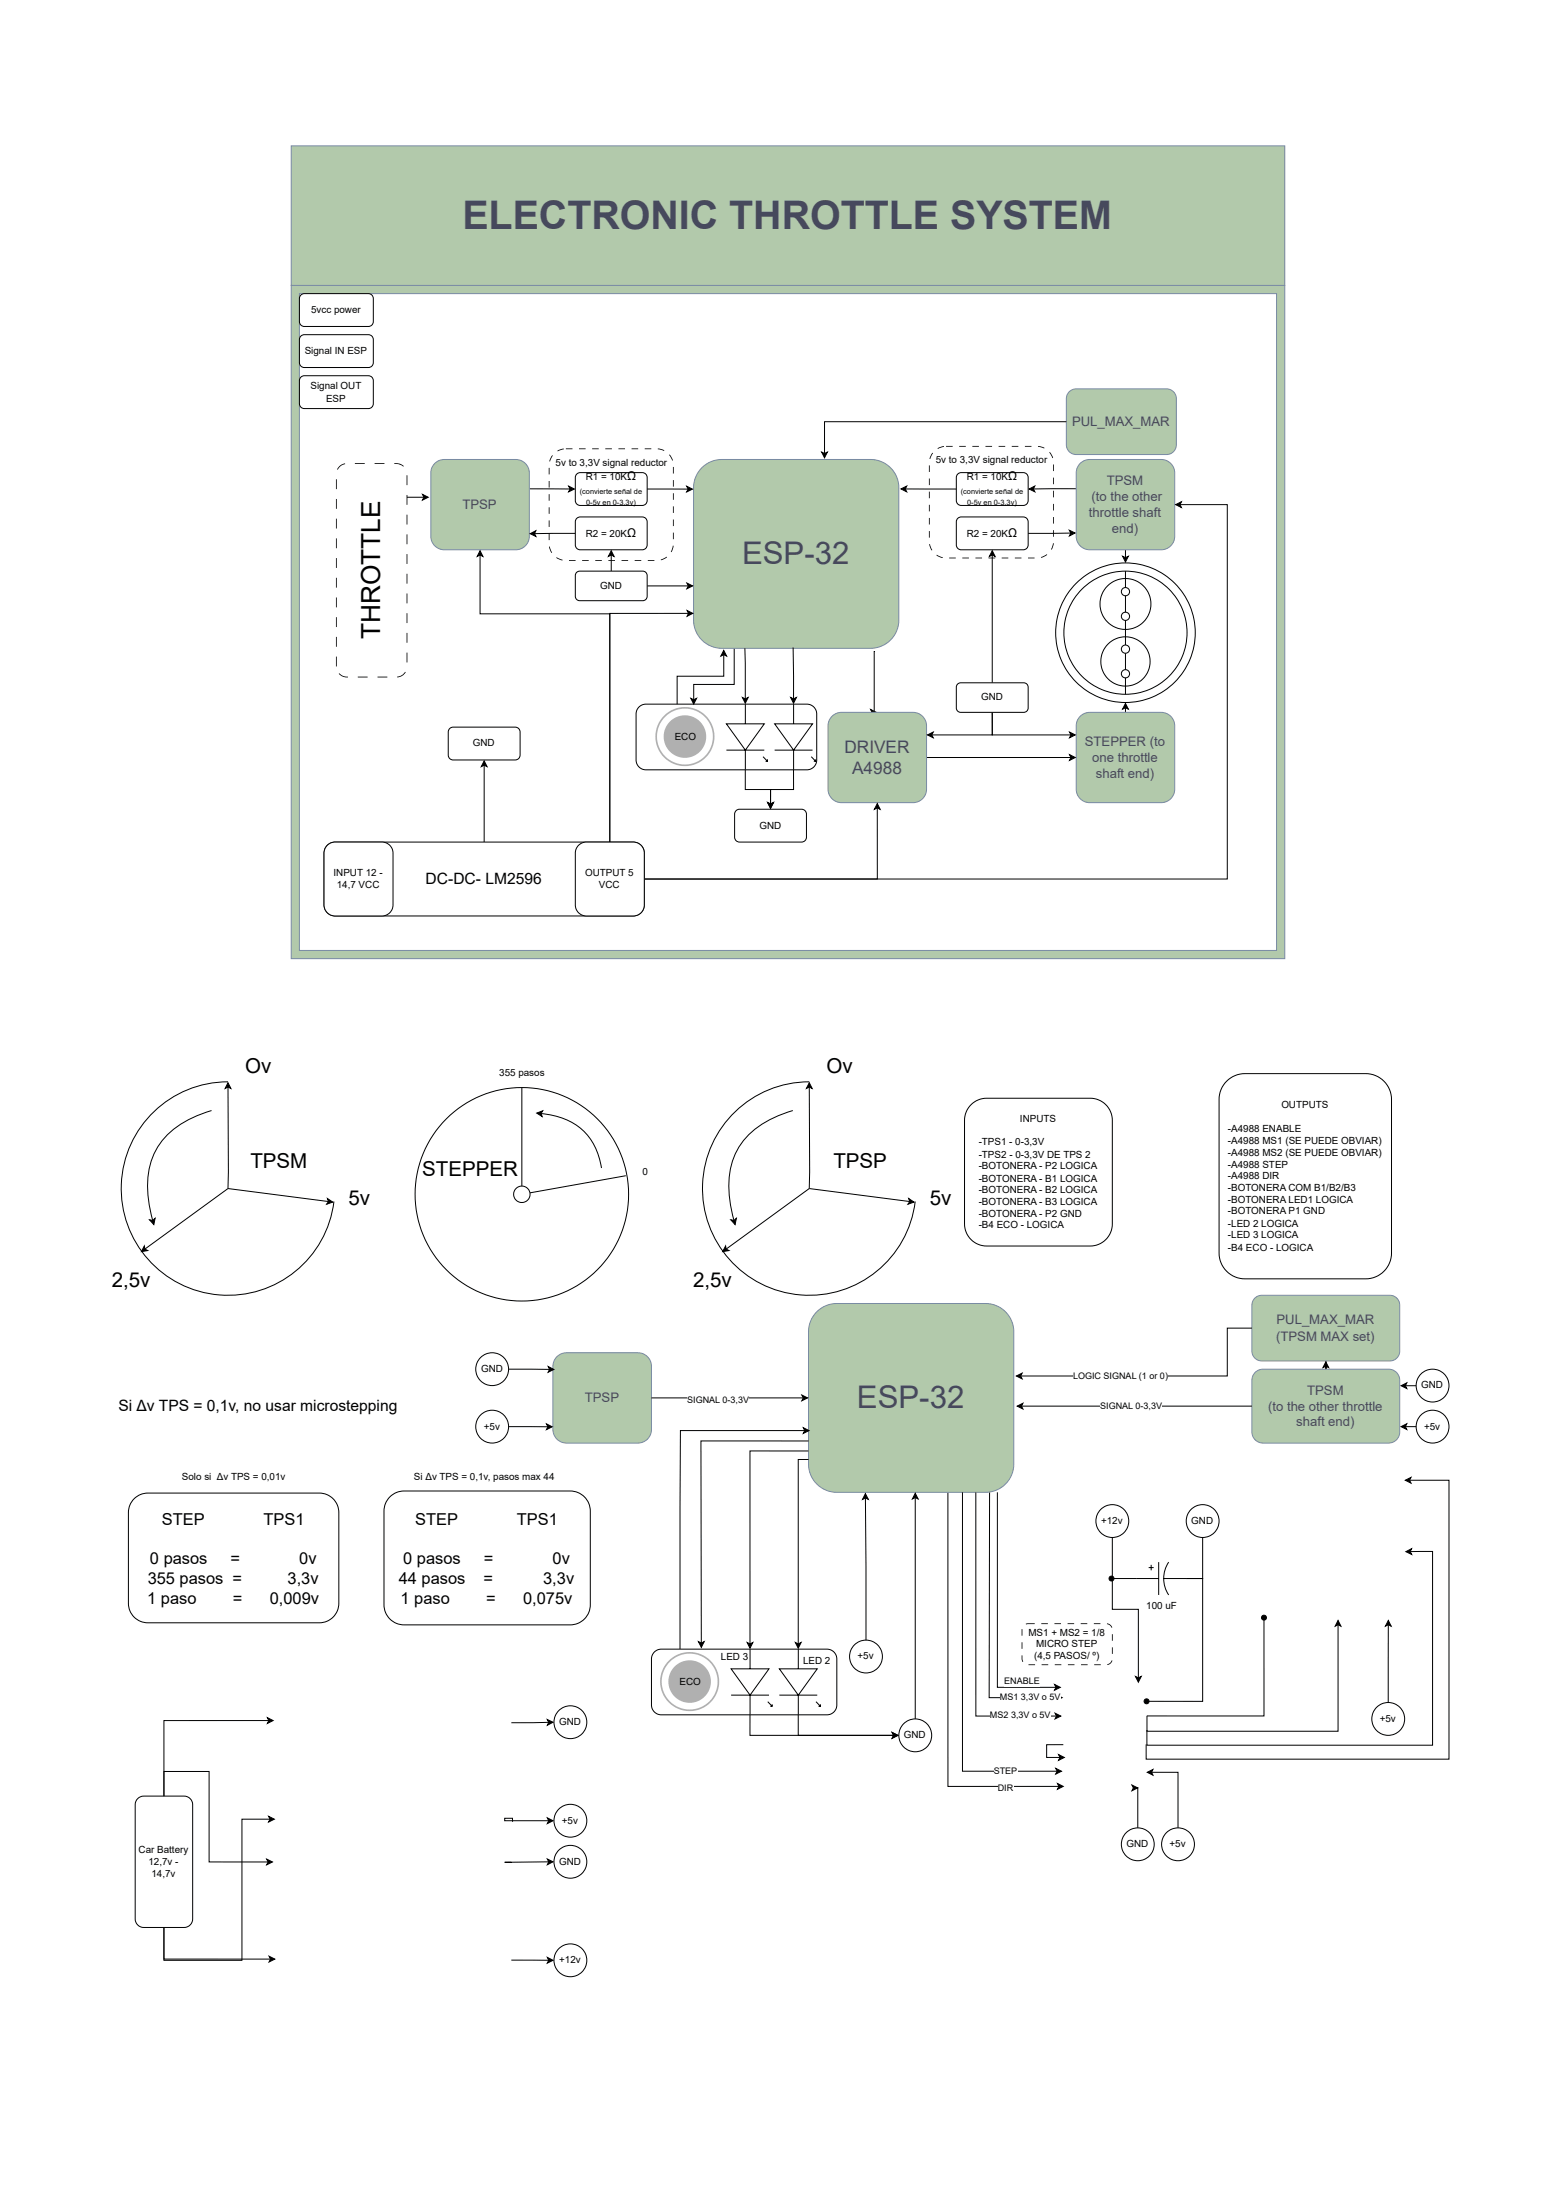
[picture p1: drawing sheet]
<svg xmlns="http://www.w3.org/2000/svg" width="105mm" height="149mm" viewBox="0 0 105 149" stroke-linecap="round" stroke-linejoin="round" font-family="sans-serif">
<path d="M19.7 19.3h67v45.4h-67zM20.2 19.8v44.4h66v-44.4z" fill="#b2c9ab"/>
<path d="M19.7 19.3h67v45.4h-67zM20.2 19.8h66v44.4h-66z" fill="none" stroke="#788aa3" stroke-width=".07"/>
<path d="M19.7 9.8h67v9.5h-67z" fill="#b2c9ab"/>
<path d="M19.7 9.8h67v9.5h-67z" fill="none" stroke="#788aa3" stroke-width=".07"/>
<path d="M76 47.5l.2 .4-.2-.1-.2 .1zM76 47.8v.3" fill="none" stroke="#000" stroke-width=".07"/>
<path d="M76 47.5l.2 .4-.2-.1-.2 .1z" fill="#000"/>
<path d="M72.9 48.4l.3-.2 .4-.1h4.8a.91 .91 0 0 1 .9 .9v4.3a.91 .91 0 0 1-.9 .9h-4.8a.91 .91 0 0 1-1-.9v-4.3l.1-.3z" fill="#b2c9ab"/>
<path d="M72.9 48.4l.3-.2 .4-.1h4.8a.91 .91 0 0 1 .9 .9v4.3a.91 .91 0 0 1-.9 .9h-4.8a.91 .91 0 0 1-1-.9v-4.3l.1-.3z" fill="none" stroke="#788aa3" stroke-width=".07"/>
<path d="M58.8 47.9l.3 .2-.3 .2 .1-.2zM59.1 44l-.1 4.1h-.1" fill="none" stroke="#000" stroke-width=".07"/>
<path d="M58.8 47.9l.3 .2-.3 .2 .1-.2z" fill="#000"/>
<path d="M47.4 31.6a1.91 1.91 0 0 1 1.3-.6h10.1a1.91 1.91 0 0 1 1.9 1.9v9a1.91 1.91 0 0 1-1.9 1.9h-10.1a1.91 1.91 0 0 1-1.9-1.9v-9a1.91 1.91 0 0 1 .6-1.3z" fill="#b2c9ab"/>
<path d="M47.4 31.6a1.91 1.91 0 0 1 1.3-.6h10.1a1.91 1.91 0 0 1 1.9 1.9v9a1.91 1.91 0 0 1-1.9 1.9h-10.1a1.91 1.91 0 0 1-1.9-1.9v-9a1.91 1.91 0 0 1 .6-1.3z" fill="none" stroke="#788aa3" stroke-width=".07"/>
<path d="M35.8 33h2.7M38.4 32.8l.4 .2-.4 .2 .1-.2z" fill="none" stroke="#000" stroke-width=".07"/>
<path d="M38.4 32.8l.4 .2-.4 .2 .1-.2z" fill="#000"/>
<path d="M29.3 31.3l.3-.2 .4-.1h4.8a.91 .91 0 0 1 .9 .9v4.3a.91 .91 0 0 1-.9 .9h-4.8a.91 .91 0 0 1-.9-.9v-4.3v-.3z" fill="#b2c9ab"/>
<path d="M29.3 31.3l.3-.2 .4-.1h4.8a.91 .91 0 0 1 .9 .9v4.3a.91 .91 0 0 1-.9 .9h-4.8a.91 .91 0 0 1-.9-.9v-4.3v-.3z" fill="none" stroke="#788aa3" stroke-width=".07"/>
<path d="M22.9 31.5l.5-.2h3.4a.71 .71 0 0 1 .7 .7v13a.71 .71 0 0 1-.7 .7h-3.4a.71 .71 0 0 1-.7-.7v-13z" fill="#fff"/>
<g fill="#000">
<path d="M69.5 33l.3-.2-.1 .2 .1 .2zM75.8 37.5l.2 .1 .2-.1-.2 .4z"/>
<path d="M22.7 43v.7zM22.7 41.7v.6zM22.7 40.3v.7zM22.7 39v.7zM22.7 37.7v.6zM22.7 36.3v.7zM22.7 35v.7zM22.7 33.7v.6zM22.7 32.4v.6zM22.9 31.5l.4-.2-.6 .4zM24 31.3h.6zM25.3 31.3h.6zM26.6 31.3h.2a.41 .41 0 0 1 .4 .2zM27.4 32.1l.1 .6zM27.4 33.4l.1 .7zM27.4 34.7l.1 .7zM27.4 36.1l.1 .6zM27.4 37.4l.1 .7zM27.4 38.7l.1 .7zM27.4 40.1l.1 .6zM27.4 41.4l.1 .7zM27.4 42.7l.1 .7zM27.4 44.1l.1 .6zM26.8 45.7l.2-.1 .3-.3a.42 .42 0 0 1-.5 .4zM25.5 45.7h.6zM24.1 45.7h.7zM22.9 45.5l.6 .2h-.3zM22.7 44.3v.7z"/>
</g>
<path d="M69.5 33l.3-.2-.1 .2 .1 .2zM72.6 33h-2.9M75.8 37.5l.2 .1 .2-.1-.2 .4zM76 37.1v.5" fill="none" stroke="#000" stroke-width=".07"/>
<path d="M72.9 31.3l.3-.2 .4-.1h4.8a.91 .91 0 0 1 .9 .9v4.3a.91 .91 0 0 1-.9 .9h-4.8a.91 .91 0 0 1-1-.9v-4.3l.1-.3z" fill="#b2c9ab"/>
<path d="M72.9 31.3l.3-.2 .4-.1h4.8a.91 .91 0 0 1 .9 .9v4.3a.91 .91 0 0 1-.9 .9h-4.8a.91 .91 0 0 1-1-.9v-4.3l.1-.3z" fill="none" stroke="#788aa3" stroke-width=".07"/>
<path d="M62.5 51.1h9.8M72.2 50.9l.4 .2-.4 .2 .1-.2z" fill="none" stroke="#000" stroke-width=".07"/>
<path d="M72.2 50.9l.4 .2-.4 .2 .1-.2z" fill="#000"/>
<path d="M56.2 48.4l.3-.2 .3-.1h4.8a.91 .91 0 0 1 .9 .9v4.3a.91 .91 0 0 1-.9 .9h-4.8a.91 .91 0 0 1-.9-.9v-4.3l.1-.3z" fill="#b2c9ab"/>
<path d="M56.2 48.4l.3-.2 .3-.1h4.8a.91 .91 0 0 1 .9 .9v4.3a.91 .91 0 0 1-.9 .9h-4.8a.91 .91 0 0 1-.9-.9v-4.3l.1-.3z" fill="none" stroke="#788aa3" stroke-width=".07"/>
<circle cx="76" cy="42.7" r="4.2" fill="#fff"/>
<circle cx="76" cy="42.7" r="4.2" fill="none" stroke="#000" stroke-width=".07"/>
<circle cx="76" cy="44.6" r="1.66" fill="#fff"/>
<circle cx="76" cy="44.6" r="1.66" fill="none" stroke="#000" stroke-width=".07"/>
<circle cx="76" cy="40.8" r="1.72" fill="#fff"/>
<g fill="none" stroke="#000" stroke-width=".07">
<path d="M76 38.6v3.3"/>
<circle cx="76" cy="40.8" r="1.72"/>
</g>
<circle cx="76" cy="39.9" r=".28" fill="#fff"/>
<g fill="none" stroke="#000" stroke-width=".07">
<path d="M76 41.9v2.2"/>
<circle cx="76" cy="39.9" r=".28"/>
</g>
<circle cx="76" cy="41.6" r=".28" fill="#fff"/>
<g fill="none" stroke="#000" stroke-width=".07">
<path d="M76 44.1v1.7"/>
<circle cx="76" cy="41.6" r=".28"/>
</g>
<circle cx="76" cy="43.8" r=".28" fill="#fff"/>
<g fill="none" stroke="#000" stroke-width=".07">
<path d="M76 45.8v1.1"/>
<circle cx="76" cy="43.8" r=".28"/>
</g>
<circle cx="76" cy="45.5" r=".28" fill="#fff"/>
<g fill="none" stroke="#000" stroke-width=".07">
<path d="M32.4 37.2l.2 .4-.2-.1-.2 .1zM32.4 37.5v3.9h8.8v15.4v-15.4h5.3M35.8 36l.4-.2-.1 .2 .1 .2zM38.8 36h-2.7M79.3 34.1l.4-.2-.1 .2 .1 .2zM79.6 34.1h3.2v25.2h-39.3M46.4 41.2l.4 .2-.4 .2 .1-.2z"/>
<circle cx="76" cy="45.5" r=".28"/>
<circle cx="76" cy="42.7" r="4.7"/>
</g>
<path d="M32.4 37.2l.2 .4-.2-.1-.2 .1zM35.8 36l.4-.2-.1 .2 .1 .2zM79.3 34.1l.4-.2-.1 .2 .1 .2zM46.4 41.2l.4 .2-.4 .2 .1-.2z" fill="#000"/>
<path d="M38.9 35l.3-.1h4.1a.33 .33 0 0 1 .4 .3v1.6a.33 .33 0 0 1-.4 .3h-4.1a.33 .33 0 0 1-.4-.3v-1.6z" fill="#fff"/>
<path d="M38.9 35l.3-.1h4.1a.33 .33 0 0 1 .4 .3v1.6a.33 .33 0 0 1-.4 .3h-4.1a.33 .33 0 0 1-.4-.3v-1.6z" fill="none" stroke="#000" stroke-width=".07"/>
<path d="M38.9 32l.3-.1h4.1a.33 .33 0 0 1 .4 .3v1.6a.33 .33 0 0 1-.4 .3h-4.1a.33 .33 0 0 1-.4-.3v-1.6z" fill="#fff"/>
<path d="M27.5 33.6h1.1M28.5 33.4l.4 .2-.4 .2 .1-.2zM38.9 32l.3-.1h4.1a.33 .33 0 0 1 .4 .3v1.6a.33 .33 0 0 1-.4 .3h-4.1a.33 .33 0 0 1-.4-.3v-1.6z" fill="none" stroke="#000" stroke-width=".07"/>
<path d="M28.5 33.4l.4 .2-.4 .2 .1-.2z" fill="#000"/>
<path d="M30.4 49.2l.2-.1h4.2a.33 .33 0 0 1 .3 .3v1.6a.33 .33 0 0 1-.3 .3h-4.2a.33 .33 0 0 1-.3-.3v-1.6z" fill="#fff"/>
<path d="M41.3 37.2l.1 .4-.1-.1-.2 .1zM41.3 37.5v1.1M43.7 39.6h2.8M46.4 39.4l.3 .2-.3 .1 .1-.1zM30.4 49.2l.2-.1h4.2a.33 .33 0 0 1 .3 .3v1.6a.33 .33 0 0 1-.3 .3h-4.2a.33 .33 0 0 1-.3-.3v-1.6zM32.7 51.4l.2 .4-.2-.1-.2 .1zM32.7 51.7v5.1M59.2 54.2l.2 .4-.2-.1-.2 .1zM59.2 54.5v4.8h-15.7" fill="none" stroke="#000" stroke-width=".07"/>
<g fill="#000">
<path d="M41.3 37.2l.1 .4-.1-.1-.2 .1zM46.4 39.4l.3 .2-.3 .1 .1-.1zM32.7 51.4l.2 .4-.2-.1-.2 .1zM59.2 54.2l.2 .4-.2-.1-.2 .1z"/>
<path d="M64.7 30.1l.5 .1zM65.6 30.1l.5 .1zM66.5 30.1l.5 .1zM67.4 30.1l.4 .1zM68.3 30.1l.4 .1zM69.2 30.1l.4 .1zM70.1 30.1l.4 .1zM70.8 30.5l.3 .4zM71.1 31.4v.4zM71.1 32.2v.5zM71.1 33.1v.5zM71.1 34v.5zM71.1 34.9v.4zM71.1 35.8v.4zM71.1 36.7l-.1 .4zM70.3 37.6l.4-.1zM69.4 37.6l.4 .1zM68.5 37.6l.4 .1zM67.6 37.6l.5 .1zM66.7 37.6l.5 .1zM65.8 37.6l.5 .1zM65 37.6l.4 .1zM64.1 37.6l.4 .1zM63.2 37.4l.4 .3zM62.7 36.7l.2 .5zM62.7 35.8l.1 .5zM62.7 35l.1 .4zM62.7 34.1l.1 .4zM62.7 33.2l.1 .4zM62.7 32.3l.1 .4zM62.7 31.4l.1 .5zM62.9 30.6l-.2 .4zM63.3 30.3l.4-.2zM63.9 30.1l.4 .1z"/>
</g>
<path d="M38.9 38.6h.2h4.4l.2 .3v1.5l-.3 .1h-4.4l-.2-.3v-1.3z" fill="#fff"/>
<path d="M38.9 38.6h.2h4.4l.2 .3v1.5l-.3 .1h-4.4l-.2-.3v-1.3z" fill="none" stroke="#000" stroke-width=".07"/>
<path d="M64.6 35l.3-.1h4.2a.33 .33 0 0 1 .3 .3v1.6a.33 .33 0 0 1-.3 .3h-4.2a.33 .33 0 0 1-.4-.3v-1.6z" fill="#fff"/>
<path d="M64.6 35l.3-.1h4.2a.33 .33 0 0 1 .3 .3v1.6a.33 .33 0 0 1-.3 .3h-4.2a.33 .33 0 0 1-.4-.3v-1.6z" fill="none" stroke="#000" stroke-width=".07"/>
<path d="M64.6 32l.3-.1h4.2a.33 .33 0 0 1 .3 .3v1.6a.33 .33 0 0 1-.3 .3h-4.2a.33 .33 0 0 1-.4-.3v-1.6z" fill="#fff"/>
<path d="M64.6 32l.3-.1h4.2a.33 .33 0 0 1 .3 .3v1.6a.33 .33 0 0 1-.3 .3h-4.2a.33 .33 0 0 1-.4-.3v-1.6zM67 37.2l.2 .4-.2-.1-.2 .1zM67 37.5v8.6M62.6 49.6l.4-.2-.1 .2 .1 .2zM62.9 49.6h4.1v-1.5v1.5h5.3M72.2 49.4l.4 .2-.4 .2 .1-.2z" fill="none" stroke="#000" stroke-width=".07"/>
<path d="M67 37.2l.2 .4-.2-.1-.2 .1zM62.6 49.6l.4-.2-.1 .2 .1 .2zM72.2 49.4l.4 .2-.4 .2 .1-.2z" fill="#000"/>
<path d="M64.6 46.2l.2-.1h4.4l.2 .3v1.5l-.3 .2h-4.4l-.2-.3v-1.4z" fill="#fff"/>
<path d="M43.7 33h2.7M46.3 32.8l.4 .2-.4 .2 .1-.2zM60.8 33l.4-.2-.1 .2 .1 .2zM61.1 33h3.4M72.2 35.8l.4 .2-.4 .2 .1-.2zM72.3 36h-2.9M64.6 46.2l.2-.1h4.4l.2 .3v1.5l-.3 .2h-4.4l-.2-.3v-1.4z" fill="none" stroke="#000" stroke-width=".07"/>
<g fill="#000">
<path d="M46.3 32.8l.4 .2-.4 .2 .1-.2zM60.8 33l.4-.2-.1 .2 .1 .2zM72.2 35.8l.4 .2-.4 .2 .1-.2z"/>
<path d="M39.1 30.3h.4zM40 30.3h.4zM40.9 30.3h.4zM41.7 30.3h.5zM42.6 30.3h.5zM43.5 30.3h.5zM44.4 30.3l.4 .1zM45.2 30.7l.2 .4zM45.4 31.5l.1 .5zM45.4 32.4l.1 .5zM45.4 33.3l.1 .4zM45.4 34.2l.1 .4zM45.4 35.1l.1 .4zM45.4 36l.1 .4zM45.4 36.8l-.1 .5zM44.6 37.8l.4-.2zM43.7 37.8l.5 .1zM42.8 37.8l.5 .1zM42 37.8l.4 .1zM41.1 37.8l.4 .1zM40.2 37.8l.4 .1zM39.3 37.8l.4 .1zM38.4 37.8l.4 .1zM37.6 37.6l.4 .2zM37.1 36.9l.1 .4zM37 36l.1 .5zM37 35.1l.1 .5zM37 34.2l.1 .5zM37 33.4l.1 .4zM37 32.5l.1 .4zM37 31.6l.1 .4zM37.3 30.7l-.2 .4zM37.6 30.4l.4-.1zM38.2 30.3h.4z"/>
</g>
<path d="M22.1 57.1l.5-.3h20.1a.75 .75 0 0 1 .8 .8v3.5a.75 .75 0 0 1-.8 .7h-20.1a.75 .75 0 0 1-.7-.7v-3.5z" fill="#fff"/>
<path d="M22.1 57.1l.5-.3h20.1a.75 .75 0 0 1 .8 .8v3.5a.75 .75 0 0 1-.8 .7h-20.1a.75 .75 0 0 1-.7-.7v-3.5z" fill="none" stroke="#000" stroke-width=".07"/>
<path d="M39 57.1l.6-.3h3.1a.74 .74 0 0 1 .8 .8v3.5a.74 .74 0 0 1-.8 .7h-3.1a.74 .74 0 0 1-.8-.7v-3.5z" fill="#fff"/>
<path d="M39 57.1l.6-.3h3.1a.74 .74 0 0 1 .8 .8v3.5a.74 .74 0 0 1-.8 .7h-3.1a.74 .74 0 0 1-.8-.7v-3.5z" fill="none" stroke="#000" stroke-width=".07"/>
<path d="M22.1 57.1l.5-.3h3.2a.74 .74 0 0 1 .7 .8v3.5a.74 .74 0 0 1-.7 .7h-3.2a.74 .74 0 0 1-.7-.7v-3.5z" fill="#fff"/>
<path d="M22.1 57.1l.5-.3h3.2a.74 .74 0 0 1 .7 .8v3.5a.74 .74 0 0 1-.7 .7h-3.2a.74 .74 0 0 1-.7-.7v-3.5zM50.1 47.1l.2 .1 .2-.1-.2 .4zM50.3 43.8v3.4M53.4 47.1l.2 .1 .2-.1-.2 .4zM53.5 43.7l.1 3.5" fill="none" stroke="#000" stroke-width=".07"/>
<path d="M50.1 47.1l.2 .1 .2-.1-.2 .4zM53.4 47.1l.2 .1 .2-.1-.2 .4z" fill="#000"/>
<path d="M49.7 54.7l.2-.1h4.2a.33 .33 0 0 1 .3 .4v1.5a.33 .33 0 0 1-.3 .3h-4.2a.33 .33 0 0 1-.3-.3v-1.5z" fill="#fff"/>
<path d="M49.7 54.7l.2-.1h4.2a.33 .33 0 0 1 .3 .4v1.5a.33 .33 0 0 1-.3 .3h-4.2a.33 .33 0 0 1-.3-.3v-1.5zM50.3 52v1.3h1.7v1v-1h1.6v-1.3M51.8 54.2l.2 .1 .2-.1-.2 .4z" fill="none" stroke="#000" stroke-width=".07"/>
<path d="M51.8 54.2l.2 .1 .2-.1-.2 .4z" fill="#000"/>
<circle cx="46.2" cy="49.7" r="1.94" fill="none" stroke="#b0b0b0" stroke-width=".11"/>
<circle cx="46.2" cy="49.7" r="1.44" fill="#b0b0b0"/>
<path d="M43.1 47.7l.5-.2h10.9a.67 .67 0 0 1 .6 .7v3.1a.67 .67 0 0 1-.6 .7h-10.9a.67 .67 0 0 1-.7-.7v-3.1z" fill="none" stroke="#000" stroke-width=".07"/>
<path d="M52.3 48.9h2.5l-1.2 1.7zM53.6 47.5v1.4zM52.3 50.6h2.5zM54.8 51.1l.3 .3zM55.1 51.3l-.2 .1h.2zM53.6 50.6v1.4z" fill="#fff"/>
<path d="M52.3 48.9h2.5l-1.2 1.7zM52.3 50.6h2.5M53.6 47.5v1.4M53.6 50.6v1.4M54.8 51.1l.3 .3M55.1 51.3v.1h-.2" fill="none" stroke="#000" stroke-width=".07"/>
<path d="M49 48.9h2.6l-1.3 1.7zM50.3 47.5v1.4zM49 50.6h2.6zM51.5 51.1l.3 .3zM51.8 51.3l-.1 .1h.1zM50.3 50.6v1.4z" fill="#fff"/>
<path d="M46.6 47.1l.2 .1 .2-.1-.2 .4zM48.8 43.9l.2 .4-.2-.1-.1 .1zM48.8 44.2l.1 1.4h-3.2v1.9M49 48.9h2.6l-1.3 1.7zM49 50.6h2.6M49.6 43.8v2.4h-2.8v1M50.3 47.5v1.4M50.3 50.6v1.4M51.5 51.1l.3 .3M51.8 51.3v.1h-.1" fill="none" stroke="#000" stroke-width=".07"/>
<path d="M46.6 47.1l.2 .1 .2-.1-.2 .4zM48.8 43.9l.2 .4-.2-.1-.1 .1z" fill="#000"/>
<path d="M20.3 19.9l.2-.1h4.4a.33 .33 0 0 1 .3 .4v1.5a.33 .33 0 0 1-.3 .3h-4.4a.33 .33 0 0 1-.3-.3v-1.5z" fill="#fff"/>
<path d="M20.3 19.9l.2-.1h4.4a.33 .33 0 0 1 .3 .4v1.5a.33 .33 0 0 1-.3 .3h-4.4a.33 .33 0 0 1-.3-.3v-1.5z" fill="none" stroke="#000" stroke-width=".07"/>
<path d="M20.3 25.5l.2-.1h4.4a.33 .33 0 0 1 .3 .3v1.5a.33 .33 0 0 1-.3 .4h-4.4a.33 .33 0 0 1-.3-.4v-1.5z" fill="#fff"/>
<path d="M20.3 25.5l.2-.1h4.4a.33 .33 0 0 1 .3 .3v1.5a.33 .33 0 0 1-.3 .4h-4.4a.33 .33 0 0 1-.3-.4v-1.5z" fill="none" stroke="#000" stroke-width=".07"/>
<path d="M20.3 22.7l.2-.1h4.4a.33 .33 0 0 1 .3 .3v1.6a.33 .33 0 0 1-.3 .3h-4.4a.33 .33 0 0 1-.3-.3v-1.6z" fill="#fff"/>
<path d="M20.3 22.7l.2-.1h4.4a.33 .33 0 0 1 .3 .3v1.6a.33 .33 0 0 1-.3 .3h-4.4a.33 .33 0 0 1-.3-.3v-1.6z" fill="none" stroke="#000" stroke-width=".07"/>
<path d="M72.2 26.4l.4-.2h6.1a.67 .67 0 0 1 .7 .7v3.1a.67 .67 0 0 1-.7 .7h-6.1a.67 .67 0 0 1-.6-.7v-3.1z" fill="#b2c9ab"/>
<path d="M72.2 26.4l.4-.2h6.1a.67 .67 0 0 1 .7 .7v3.1a.67 .67 0 0 1-.7 .7h-6.1a.67 .67 0 0 1-.6-.7v-3.1z" fill="none" stroke="#788aa3" stroke-width=".07"/>
<path d="M55.5 30.5l.2 .1 .1-.1-.1 .4zM72 28.5h-16.3v2.1M36.9 116.1l.4 .2-.4 .2 .1-.2zM37 116.3h-2.5M36.9 122.7l.4 .2-.4 .2 .1-.2zM37 122.9h-2.9v-.2h.5v.3" fill="none" stroke="#000" stroke-width=".07"/>
<path d="M55.5 30.5l.2 .1 .1-.1-.1 .4zM36.9 116.1l.4 .2-.4 .2 .1-.2zM36.9 122.7l.4 .2-.4 .2 .1-.2z" fill="#000"/>
<circle cx="38.5" cy="122.9" r="1.11" fill="#fff"/>
<circle cx="38.5" cy="122.9" r="1.11" fill="none" stroke="#000" stroke-width=".07"/>
<circle cx="38.5" cy="116.3" r="1.11" fill="#fff"/>
<g fill="none" stroke="#000" stroke-width=".07">
<path d="M34.5 132.3h2.5M36.9 125.5l.4 .2-.4 .2 .1-.2zM36.9 132.1l.4 .2-.4 .2 .1-.2zM37 125.7h-2.9h.4"/>
<circle cx="38.5" cy="116.3" r="1.11"/>
</g>
<path d="M36.9 125.5l.4 .2-.4 .2 .1-.2zM36.9 132.1l.4 .2-.4 .2 .1-.2z" fill="#000"/>
<circle cx="38.5" cy="132.3" r="1.11" fill="#fff"/>
<circle cx="38.5" cy="132.3" r="1.11" fill="none" stroke="#000" stroke-width=".07"/>
<circle cx="38.5" cy="125.7" r="1.11" fill="#fff"/>
<circle cx="38.5" cy="125.7" r="1.11" fill="none" stroke="#000" stroke-width=".07"/>
<path d="M9.3 121.4l.4-.2h2.7a.58 .58 0 0 1 .6 .6v7.7a.58 .58 0 0 1-.6 .6h-2.7a.58 .58 0 0 1-.6-.6v-7.7z" fill="#fff"/>
<path d="M18 115.9l.4 .2-.4 .2 .1-.2zM18.1 116.1h-7v5.1v-1.6h3v6.1h4M64 100.7v19.9h7.5M9.3 121.4l.4-.2h2.7a.58 .58 0 0 1 .6 .6v7.7a.58 .58 0 0 1-.6 .6h-2.7a.58 .58 0 0 1-.6-.6v-7.7zM18 125.5l.4 .2-.4 .2 .1-.2zM18.1 122.6l.4 .2-.4 .2 .1-.2zM18.2 132.1l.3 .1-.3 .2 .1-.2zM18.2 122.8h-1.9v9.5h-5.2v-2.2v2.1h7.2M71.4 120.4l.4 .2-.4 .2 .1-.2z" fill="none" stroke="#000" stroke-width=".07"/>
<path d="M18 115.9l.4 .2-.4 .2 .1-.2zM18 125.5l.4 .2-.4 .2 .1-.2zM18.1 122.6l.4 .2-.4 .2 .1-.2zM18.2 132.1l.3 .1-.3 .2 .1-.2zM71.4 120.4l.4 .2-.4 .2 .1-.2z" fill="#000"/>
<path d="M67.3 120.3h1.1v.7h-1.1z" fill="#fff"/>
<path d="M66.8 100.7v13.9h4.6M71.3 114.4l.4 .2-.4 .2 .1-.2z" fill="none" stroke="#000" stroke-width=".07"/>
<path d="M71.3 114.4l.4 .2-.4 .2 .1-.2z" fill="#000"/>
<path d="M67.5 114.2h4.1v.8h-4.1z" fill="#fff"/>
<path d="M55.1 88.5a1.91 1.91 0 0 1 1.4-.5h10a1.91 1.91 0 0 1 1.9 1.9v8.9a1.91 1.91 0 0 1-1.9 1.9h-10a1.91 1.91 0 0 1-1.9-1.9v-8.9a1.91 1.91 0 0 1 .5-1.4z" fill="#b2c9ab"/>
<path d="M55.1 88.5a1.91 1.91 0 0 1 1.4-.5h10a1.91 1.91 0 0 1 1.9 1.9v8.9a1.91 1.91 0 0 1-1.9 1.9h-10a1.91 1.91 0 0 1-1.9-1.9v-8.9a1.91 1.91 0 0 1 .5-1.4z" fill="none" stroke="#788aa3" stroke-width=".07"/>
<path d="M37.6 91.6l.3-.2 .3-.1h4.9a.91 .91 0 0 1 .9 .9v4.3a.91 .91 0 0 1-.9 .9h-4.9a.91 .91 0 0 1-.9-.9v-4.3l.1-.3z" fill="#b2c9ab"/>
<path d="M37.6 91.6l.3-.2 .3-.1h4.9a.91 .91 0 0 1 .9 .9v4.3a.91 .91 0 0 1-.9 .9h-4.9a.91 .91 0 0 1-.9-.9v-4.3l.1-.3z" fill="none" stroke="#788aa3" stroke-width=".07"/>
<path d="M89.5 91.9l.2 .4-.2-.1-.2 .1zM89.5 92.2v.8v-1.7v1.1" fill="none" stroke="#000" stroke-width=".07"/>
<path d="M89.5 91.9l.2 .4-.2-.1-.2 .1z" fill="#000"/>
<path d="M84.7 92.6l.5-.2h8.5a.75 .75 0 0 1 .8 .8v3.5a.75 .75 0 0 1-.8 .7h-8.5a.75 .75 0 0 1-.7-.7v-3.5z" fill="#b2c9ab"/>
<path d="M84.7 92.6l.5-.2h8.5a.75 .75 0 0 1 .8 .8v3.5a.75 .75 0 0 1-.8 .7h-8.5a.75 .75 0 0 1-.7-.7v-3.5z" fill="none" stroke="#788aa3" stroke-width=".07"/>
<path d="M44 94.4h10.2M54.1 94.2l.4 .2-.4 .2 .1-.2z" fill="none" stroke="#000" stroke-width=".07"/>
<path d="M54.1 94.2l.4 .2-.4 .2 .1-.2z" fill="#000"/>
<g fill="#fff">
<path d="M46.4 94.2h4.2v.7h-4.2z"/>
<circle cx="33.2" cy="96.3" r="1.11"/>
</g>
<circle cx="33.2" cy="96.3" r="1.11" fill="none" stroke="#000" stroke-width=".07"/>
<circle cx="33.2" cy="92.4" r="1.11" fill="#fff"/>
<g fill="none" stroke="#000" stroke-width=".07">
<path d="M34.3 92.4h2.8M34.3 96.3h2.7M36.9 96.1l.4 .2-.4 .2 .1-.2zM37 92.2l.4 .2-.4 .2 .1-.2z"/>
<circle cx="33.2" cy="92.4" r="1.11"/>
</g>
<path d="M36.9 96.1l.4 .2-.4 .2 .1-.2zM37 92.2l.4 .2-.4 .2 .1-.2z" fill="#000"/>
<circle cx="96.7" cy="96.3" r="1.11" fill="#fff"/>
<g fill="none" stroke="#000" stroke-width=".07">
<path d="M94.6 93.5l.4-.2-.1 .2 .1 .2zM94.9 93.5h.7"/>
<circle cx="96.7" cy="96.3" r="1.11"/>
</g>
<path d="M94.6 93.5l.4-.2-.1 .2 .1 .2z" fill="#000"/>
<circle cx="96.7" cy="93.5" r="1.11" fill="#fff"/>
<g fill="none" stroke="#000" stroke-width=".07">
<path d="M68.7 94.9l.3-.2-.1 .2 .1 .2zM68.9 94.9h15.6M94.6 96.3l.4-.2-.1 .2 .1 .2zM94.9 96.3h.7"/>
<circle cx="96.7" cy="93.5" r="1.11"/>
</g>
<path d="M68.7 94.9l.3-.2-.1 .2 .1 .2zM94.6 96.3l.4-.2-.1 .2 .1 .2z" fill="#000"/>
<g fill="#fff">
<path d="M74.3 94.6h4.1v.7h-4.1z"/>
<circle cx="79.5" cy="124.5" r="1.11"/>
</g>
<circle cx="79.5" cy="124.5" r="1.11" fill="none" stroke="#000" stroke-width=".07"/>
<circle cx="76.8" cy="124.5" r="1.11" fill="#fff"/>
<circle cx="76.8" cy="124.5" r="1.11" fill="none" stroke="#000" stroke-width=".07"/>
<circle cx="58.4" cy="111.8" r="1.11" fill="#fff"/>
<circle cx="58.4" cy="111.8" r="1.11" fill="none" stroke="#000" stroke-width=".07"/>
<circle cx="61.8" cy="117.1" r="1.11" fill="#fff"/>
<g fill="none" stroke="#000" stroke-width=".07">
<path d="M94.8 99.9l.4-.2-.1 .2 .1 .2zM95.1 99.9h2.7v18.8h-20.4v-1M58.4 100.8l.2 .4-.2-.1-.2 .1zM58.4 101.1v9.6M61.8 100.8l.2 .4-.2-.1-.2 .1zM61.8 101.1v14.9M71.4 118.4l.4 .2-.4 .2 .1-.2zM71.8 117.8h-1.2v.8h.9M77.4 119.6l.4-.2-.1 .2 .1 .2zM77.7 119.6h1.8v3.8M85.3 109.4v6.4h-7.9v1.1h12.9v-7.2M90.3 109.4l.2 .4-.2-.1-.2 .1z"/>
<path d="M94.9 104.7l.4-.2-.1 .2 .1 .2zM95.2 104.7h1.5v13.1h-19.3v-1M76.4 120.5l.4 .2-.4 .2 .1-.2zM76.5 120.7h.3v2.7"/>
<circle cx="61.8" cy="117.1" r="1.11"/>
<circle cx="85.3" cy="109.2" r=".17"/>
</g>
<g fill="#000">
<path d="M94.8 99.9l.4-.2-.1 .2 .1 .2zM58.4 100.8l.2 .4-.2-.1-.2 .1zM61.8 100.8l.2 .4-.2-.1-.2 .1zM71.4 118.4l.4 .2-.4 .2 .1-.2zM77.4 119.6l.4-.2-.1 .2 .1 .2zM90.3 109.4l.2 .4-.2-.1-.2 .1zM94.9 104.7l.4-.2-.1 .2 .1 .2zM76.4 120.5l.4 .2-.4 .2 .1-.2z"/>
<circle cx="85.3" cy="109.2" r=".17"/>
</g>
<circle cx="75.1" cy="102.7" r="1.11" fill="#fff"/>
<circle cx="75.1" cy="102.7" r="1.11" fill="none" stroke="#000" stroke-width=".07"/>
<circle cx="81.2" cy="102.7" r="1.11" fill="#fff"/>
<g fill="none" stroke="#000" stroke-width=".07">
<path d="M65 100.7v18.9h6.4M71.3 119.4l.3 .2-.3 .2 .1-.2zM75.1 103.8v4.8h1.7v4.7M75.2 106.6h3M76.6 113.2l.2 .1 .2-.1-.2 .4zM77.5 105.8h.4M77.7 105.6v.4M78.2 105.4v2.3M78.5 106.6h1.6M78.9 105.4a1.99 1.99 0 0 0 0 2.3M80.1 106.6h1.1v8.2h-3.6M81.2 103.8v2.8h-1.1"/>
<circle cx="75" cy="106.6" r=".17"/>
<circle cx="77.4" cy="114.8" r=".17"/>
<circle cx="81.2" cy="102.7" r="1.11"/>
</g>
<g fill="#000">
<path d="M71.3 119.4l.3 .2-.3 .2 .1-.2zM76.6 113.2l.2 .1 .2-.1-.2 .4z"/>
<circle cx="75" cy="106.6" r=".17"/>
<circle cx="77.4" cy="114.8" r=".17"/>
</g>
<path d="M67.1 119.2h1.6v.7h-1.6z" fill="#fff"/>
<path d="M67.3 100.7v13.2h4M71.2 113.7l.4 .2-.4 .2 .1-.2z" fill="none" stroke="#000" stroke-width=".07"/>
<path d="M71.2 113.7l.4 .2-.4 .2 .1-.2z" fill="#000"/>
<path d="M67.8 113.1h2.4v.7h-2.4z" fill="#fff"/>
<path d="M65.9 100.7v15.1h5.4M71.2 115.6l.4 .2-.4 .2 .1-.2z" fill="none" stroke="#000" stroke-width=".07"/>
<path d="M71.2 115.6l.4 .2-.4 .2 .1-.2z" fill="#000"/>
<path d="M66.8 115.4h4.1v.7h-4.1z" fill="#fff"/>
<path d="M70.3 109.6h.4zM71.2 109.6h.4zM72.1 109.6h.4zM72.9 109.6h.5zM73.8 109.6h.5zM74.7 109.6l.3 .1 .1 .2zM75 110.3l.1 .5zM75 111.2l.1 .4zM74.7 112.3l.4-.2-.2 .2zM73.9 112.3l.4 .1zM73 112.3l.4 .1zM72.1 112.3l.4 .1zM71.2 112.3l.4 .1zM70.3 112.3l.4 .1zM69.4 112.3l.5 .1zM69 111.7v.5zM69 110.9v.4zM69 110v.4zM69.2 109.6h.6z" fill="#000"/>
<path d="M65.5 74.6a1.5 1.5 0 0 1 1.1-.5h7a1.5 1.5 0 0 1 1.5 1.5v7a1.5 1.5 0 0 1-1.5 1.5h-7a1.5 1.5 0 0 1-1.5-1.5v-7a1.5 1.5 0 0 1 .4-1z" fill="#fff"/>
<path d="M65.5 74.6a1.5 1.5 0 0 1 1.1-.5h7a1.5 1.5 0 0 1 1.5 1.5v7a1.5 1.5 0 0 1-1.5 1.5h-7a1.5 1.5 0 0 1-1.5-1.5v-7a1.5 1.5 0 0 1 .4-1z" fill="none" stroke="#000" stroke-width=".07"/>
<path d="M82.8 73a1.75 1.75 0 0 1 1.2-.5h8.2a1.75 1.75 0 0 1 1.7 1.7v10.4a1.75 1.75 0 0 1-1.7 1.7h-8.2a1.75 1.75 0 0 1-1.7-1.7v-10.4a1.75 1.75 0 0 1 .5-1.2z" fill="#fff"/>
<path d="M82.8 73a1.75 1.75 0 0 1 1.2-.5h8.2a1.75 1.75 0 0 1 1.7 1.7v10.4a1.75 1.75 0 0 1-1.7 1.7h-8.2a1.75 1.75 0 0 1-1.7-1.7v-10.4a1.75 1.75 0 0 1 .5-1.2z" fill="none" stroke="#000" stroke-width=".07"/>
<circle cx="46.5" cy="113.5" r="1.94" fill="none" stroke="#b0b0b0" stroke-width=".11"/>
<circle cx="46.5" cy="113.5" r="1.44" fill="#b0b0b0"/>
<path d="M44.2 111.5l.4-.2h11.2a.67 .67 0 0 1 .7 .7v3.1a.67 .67 0 0 1-.7 .7h-11.2a.67 .67 0 0 1-.6-.7v-3.1zM53.9 115.8v1.3h6.4M60.2 116.9l.4 .2-.4 .2 .1-.2z" fill="none" stroke="#000" stroke-width=".07"/>
<path d="M60.2 116.9l.4 .2-.4 .2 .1-.2z" fill="#000"/>
<path d="M52.6 112.7h2.6l-1.3 1.7zM53.9 111.3v1.4zM52.6 114.4h2.6zM55.1 114.9l.3 .3zM55.4 115l-.2 .2h.2zM53.9 114.4v1.4z" fill="#fff"/>
<path d="M50.6 115.8v1.3h9.7M52.6 112.7h2.6l-1.3 1.7zM52.6 114.4h2.6M53.9 111.3v1.4M53.9 114.4v1.4M55.1 114.9l.3 .3M55.4 115v.2h-.2M60.2 116.9l.4 .2-.4 .2 .1-.2z" fill="none" stroke="#000" stroke-width=".07"/>
<path d="M60.2 116.9l.4 .2-.4 .2 .1-.2z" fill="#000"/>
<path d="M49.3 112.7h2.6l-1.3 1.7zM50.6 111.3v1.4zM49.3 114.4h2.6zM51.8 114.9l.3 .3zM52.1 115l-.1 .2h.1zM50.6 114.4v1.4z" fill="#fff"/>
<g fill="none" stroke="#000" stroke-width=".07">
<path d="M54.2 96.4l.4 .2-.4 .2 .1-.2zM54.3 96.6h-8.4v14.7M54.6 97.9h-4v13.1M54.6 98.5h-.7v12.5M54.6 97.3h-7.3v13.6M47.1 110.8l.2 .1 .2-.1-.2 .4zM49.3 112.7h2.6l-1.3 1.7zM49.3 114.4h2.6M50.4 110.9l.2 .1 .2-.1-.2 .4zM50.6 111.3v1.4M50.6 114.4v1.4M51.8 114.9l.3 .3"/>
<path d="M52.1 115v.2h-.1M53.7 110.9l.2 .1 .2-.1-.2 .4z"/>
</g>
<path d="M54.2 96.4l.4 .2-.4 .2 .1-.2zM47.1 110.8l.2 .1 .2-.1-.2 .4zM50.4 110.9l.2 .1 .2-.1-.2 .4zM53.7 110.9l.2 .1 .2-.1-.2 .4z" fill="#000"/>
<circle cx="93.7" cy="116" r="1.11" fill="#fff"/>
<g fill="none" stroke="#000" stroke-width=".07">
<path d="M9.1 101.2l.4-.3 .5-.1h11.6a1.31 1.31 0 0 1 1.3 1.3v6.1a1.31 1.31 0 0 1-1.3 1.3h-11.6a1.31 1.31 0 0 1-1.3-1.3v-6.1l.1-.5zM26.3 101l.5-.3 .5-.1h11.2a1.36 1.36 0 0 1 1.3 1.4v6.3a1.36 1.36 0 0 1-1.3 1.4h-11.2a1.36 1.36 0 0 1-1.4-1.4v-6.3l.1-.5zM93.7 109.7v5.2M93.7 109.4l.2 .4-.2-.1-.2 .1z"/>
<circle cx="93.7" cy="116" r="1.11"/>
</g>
<path d="M93.7 109.4l.2 .4-.2-.1-.2 .1z" fill="#000"/>
<path d="M84.7 87.6l.5-.2h8.6a.67 .67 0 0 1 .7 .7v3.1a.67 .67 0 0 1-.7 .7h-8.6a.67 .67 0 0 1-.7-.7v-3.1z" fill="#b2c9ab"/>
<path d="M84.7 87.6l.5-.2h8.6a.67 .67 0 0 1 .7 .7v3.1a.67 .67 0 0 1-.7 .7h-8.6a.67 .67 0 0 1-.7-.7v-3.1z" fill="none" stroke="#788aa3" stroke-width=".07"/>
<path d="M68.6 92.9l.4-.2-.1 .2 .1 .2zM84.5 89.7h-1.7v3.2h-13.9" fill="none" stroke="#000" stroke-width=".07"/>
<path d="M68.6 92.9l.4-.2-.1 .2 .1 .2z" fill="#000"/>
<path d="M72.4 92.5h6.4v.7h-6.4z" fill="#fff"/>
<g fill="none" stroke="#000" stroke-width=".07">
<path d="M35.2 73.4v7.2l7-1.2M36.2 75.1l.4-.1-.1 .2 .1 .2zM36.5 75.2a4.1 4.1 0 0 1 4.1 3.6M53.5 75a5.5 5.5 0 0 0-4.1 3.4 7.1 7.1 0 0 0 .1 4M54.6 73a7.2 7.2 0 0 0-7.2 6.9 7.2 7.2 0 0 0 6.6 7.5 7.2 7.2 0 0 0 7.8-6.3M54.6 73.1l.2 .4-.2-.1-.2 .1zM54.6 73.4v6.8M49 84.1v.2l.2 .1-.4 .1zM49.3 82.3l.2 .1 .2-.2-.1 .5zM54.6 80.2l6.8 .9M54.6 80.2l-5.6 4.1M61.3 80.9l.4 .2-.4 .2 .1-.2z"/>
<circle cx="35.2" cy="80.6" r="7.2"/>
</g>
<path d="M36.2 75.1l.4-.1-.1 .2 .1 .2zM54.6 73.1l.2 .4-.2-.1-.2 .1zM49 84.1v.2l.2 .1-.4 .1zM49.3 82.3l.2 .1 .2-.2-.1 .5zM61.3 80.9l.4 .2-.4 .2 .1-.2z" fill="#000"/>
<circle cx="35.2" cy="80.6" r=".55" fill="#fff"/>
<g fill="none" stroke="#000" stroke-width=".07">
<path d="M14.3 75a5.5 5.5 0 0 0-4.1 3.4 7.1 7.1 0 0 0 .1 4M15.4 73a7.2 7.2 0 0 0-7.2 6.9 7.2 7.2 0 0 0 6.6 7.5 7.2 7.2 0 0 0 7.7-6.3M15.4 73.1l.2 .4-.2-.1-.2 .1zM15.4 73.4v6.8M9.7 84.1l.1 .2 .2 .1-.5 .1zM10.1 82.3l.2 .1 .2-.2-.1 .5zM15.4 80.2l6.8 .9M15.4 80.2l-5.6 4.1M22.1 80.9l.4 .2-.5 .2 .2-.2z"/>
<circle cx="35.2" cy="80.6" r=".55"/>
</g>
<path d="M15.4 73.1l.2 .4-.2-.1-.2 .1zM9.7 84.1l.1 .2 .2 .1-.5 .1zM10.1 82.3l.2 .1 .2-.2-.1 .5zM22.1 80.9l.4 .2-.5 .2 .2-.2z" fill="#000"/>
<text font-size="2.7" fill="#46495d" x="31.2" y="15.5">ELECTRONIC THROTTLE SYSTEM</text>
<g font-size="2.1" fill="#46495d">
<text x="50.1" y="38.1">ESP-32</text>
<text x="57.8" y="95.1">ESP-32</text>
</g>
<text font-size="1.8" x="25.7" y="43.2" transform="rotate(-90 25.7 43.2)">THROTTLE</text>
<g font-size="1.4">
<text x="16.6" y="72.4">Ov</text>
<text x="55.8" y="72.4">Ov</text>
<text x="16.9" y="78.8">TPSM</text>
<text x="23.5" y="81.4">5v</text>
<text x="28.5" y="79.4">STEPPER</text>
<text x="56.3" y="78.8">TPSP</text>
<text x="62.8" y="81.4">5v</text>
<text x="7.5" y="86.9">2,5v</text>
<text x="46.8" y="86.9">2,5v</text>
</g>
<g font-size="1.2" fill="#46495d">
<text x="57" y="50.8">DRIVER</text>
<text x="57.5" y="52.3">A4988</text>
</g>
<g font-size="1.1">
<text x="28.7" y="59.6">DC-DC- LM2596</text>
<text x="8" y="95.2">Si Δv TPS = 0,1v, no usar microstepping</text>
<text x="10" y="106.9">355 pasos =</text>
<text x="10.1" y="105.6">0 pasos</text>
<text x="10.9" y="102.9">STEP</text>
<text x="15.5" y="105.6">=</text>
<text x="17.8" y="102.9">TPS1</text>
<text x="19.4" y="106.9">3,3v</text>
<text x="20.2" y="105.6">0v</text>
<text x="26.9" y="106.9">44 pasos</text>
<text x="27.2" y="105.6">0 pasos</text>
<text x="28" y="102.9">STEP</text>
<text x="32.6" y="106.9">=</text>
<text x="32.6" y="105.6">=</text>
<text x="34.9" y="102.9">TPS1</text>
<text x="36.7" y="106.9">3,3v</text>
<text x="37.3" y="105.6">0v</text>
<text x="9.9" y="108.2">1 paso</text>
<text x="15.7" y="108.2">=</text>
<text x="18.2" y="108.2">0,009v</text>
<text x="27" y="108.2">1 paso</text>
<text x="32.8" y="108.2">=</text>
<text x="35.3" y="108.2">0,075v</text>
</g>
<g font-size=".9" fill="#46495d">
<text x="72.4" y="28.8">PUL_MAX_MAR</text>
<text x="31.2" y="34.4">TPSP</text>
<text x="73.5" y="34.9">throttle shaft</text>
<text x="73.7" y="33.8">(to the other</text>
<text x="74.7" y="32.8">TPSM</text>
<text x="75" y="36">end)</text>
<text x="73.2" y="50.4">STEPPER (to</text>
<text x="73.7" y="51.4">one throttle</text>
<text x="74" y="52.5">shaft end)</text>
<text x="86.2" y="89.4">PUL_MAX_MAR</text>
<text x="39.5" y="94.7">TPSP</text>
<text x="85.6" y="95.2">(to the other throttle</text>
<text x="86.1" y="90.5">(TPSM MAX set)</text>
<text x="88.2" y="94.2">TPSM</text>
<text x="87.5" y="96.3">shaft end)</text>
</g>
<g font-size=".8">
<text x="42.3" y="32.4">Ω</text>
<text x="68" y="32.4">Ω</text>
<text x="42.3" y="36.3">Ω</text>
<text x="68" y="36.3">Ω</text>
</g>
<g font-size=".7">
<text x="20.6" y="23.9">Signal IN ESP</text>
<text x="21" y="21.1">5vcc power</text>
<text x="21" y="26.3">Signal OUT</text>
<text x="22" y="27.1">ESP</text>
<text x="37.5" y="31.4">5v to 3,3V signal reductor</text>
<text x="39.5" y="32.4">R1 = 10K</text>
<text x="63.2" y="31.3">5v to 3,3V signal reductor</text>
<text x="65.3" y="32.4">R1 = 10K</text>
<text x="39.5" y="36.3">R2 = 20K</text>
<text x="40.5" y="39.7">GND</text>
<text x="65.3" y="36.3">R2 = 20K</text>
<text x="66.2" y="47.3">GND</text>
<text x="31.9" y="50.4">GND</text>
<text x="45.5" y="49.9">ECO</text>
<text x="22.5" y="59.1">INPUT 12 -</text>
<text x="22.7" y="60">14,7 VCC</text>
<text x="39.5" y="59.1">OUTPUT 5</text>
<text x="40.4" y="60">VCC</text>
<text x="51.3" y="55.9">GND</text>
<text x="33.7" y="72.7">355 pasos</text>
<text x="66.1" y="77.3">-TPS1 - 0-3,3V</text>
<text x="68.8" y="75.8">INPUTS</text>
<text x="82.9" y="76.4">-A4988 ENABLE</text>
<text x="82.9" y="77.2">-A4988 MS1 (SE PUEDE OBVIAR)</text>
<text x="86.5" y="74.8">OUTPUTS</text>
<text x="43.4" y="79.3">0</text>
<text x="66.1" y="78.2">-TPS2 - 0-3,3V DE TPS 2</text>
<text x="66.1" y="78.9">-BOTONERA - P2 LOGICA</text>
<text x="66.1" y="79.8">-BOTONERA - B1 LOGICA</text>
<text x="66.1" y="80.5">-BOTONERA - B2 LOGICA</text>
<text x="66.1" y="81.3">-BOTONERA - B3 LOGICA</text>
<text x="66.1" y="82.1">-BOTONERA - P2 GND</text>
<text x="66.1" y="82.9">-B4 ECO - LOGICA</text>
<text x="82.9" y="78">-A4988 MS2 (SE PUEDE OBVIAR)</text>
<text x="82.9" y="78.8">-A4988 STEP</text>
<text x="82.9" y="79.6">-A4988 DIR</text>
<text x="82.9" y="80.4">-BOTONERA COM B1/B2/B3</text>
<text x="82.9" y="81.2">-BOTONERA LED1 LOGICA</text>
<text x="82.9" y="82">-BOTONERA P1 GND</text>
<text x="82.9" y="82.8">-LED 2 LOGICA</text>
<text x="82.9" y="83.6">-LED 3 LOGICA</text>
<text x="82.9" y="84.4">-B4 ECO - LOGICA</text>
<text x="32.5" y="92.6">GND</text>
<text x="95.9" y="93.7">GND</text>
<text x="12.3" y="99.9">Solo si Δv TPS = 0,01v</text>
<text x="27.9" y="99.9">Si Δv TPS = 0,1v, pasos max 44</text>
<text x="32.7" y="96.5">+5v</text>
<text x="96.1" y="96.5">+5v</text>
<text x="74.3" y="102.9">+12v</text>
<text x="80.4" y="102.9">GND</text>
<text x="45.9" y="113.7">ECO</text>
<text x="48.7" y="112.1">LED 3</text>
<text x="54.2" y="112.3">LED 2</text>
<text x="57.9" y="112">+5v</text>
<text x="69.4" y="110.4">MS1 + MS2 = 1/8</text>
<text x="69.8" y="112">(4,5 PASOS/ º)</text>
<text x="69.9" y="111.2">MICRO STEP</text>
<text x="77.4" y="108.6">100 uF</text>
<text x="37.7" y="116.4">GND</text>
<text x="61" y="117.3">GND</text>
<text x="93.1" y="116.2">+5v</text>
<text x="9.4" y="125.1">Car Battery</text>
<text x="10" y="125.9">12,7v -</text>
<text x="37.7" y="125.9">GND</text>
<text x="37.9" y="123.1">+5v</text>
<text x="76" y="124.7">GND</text>
<text x="78.9" y="124.7">+5v</text>
<text x="10.2" y="126.7">14,7v</text>
<text x="37.7" y="132.5">+12v</text>
</g>
<g font-size=".6">
<text x="46.4" y="94.7">SIGNAL 0-3,3V</text>
<text x="72.4" y="93.1">LOGIC SIGNAL (1 or 0)</text>
<text x="74.3" y="95.1">SIGNAL 0-3,3V</text>
<text x="67.8" y="113.7">ENABLE</text>
<text x="66.8" y="115.9">MS2 3,3V o 5V</text>
<text x="67.1" y="119.8">STEP</text>
<text x="67.5" y="114.8">MS1 3,3V o 5V</text>
<text x="67.3" y="120.9">DIR</text>
</g>
<g font-size=".5">
<text x="39.1" y="33.3">(convierte señal de</text>
<text x="39.6" y="34.1">0-5v en 0-3,3v)</text>
<text x="64.8" y="33.3">(convierte señal de</text>
<text x="65.3" y="34.1">0-5v en 0-3,3v)</text>
</g>
</svg>
